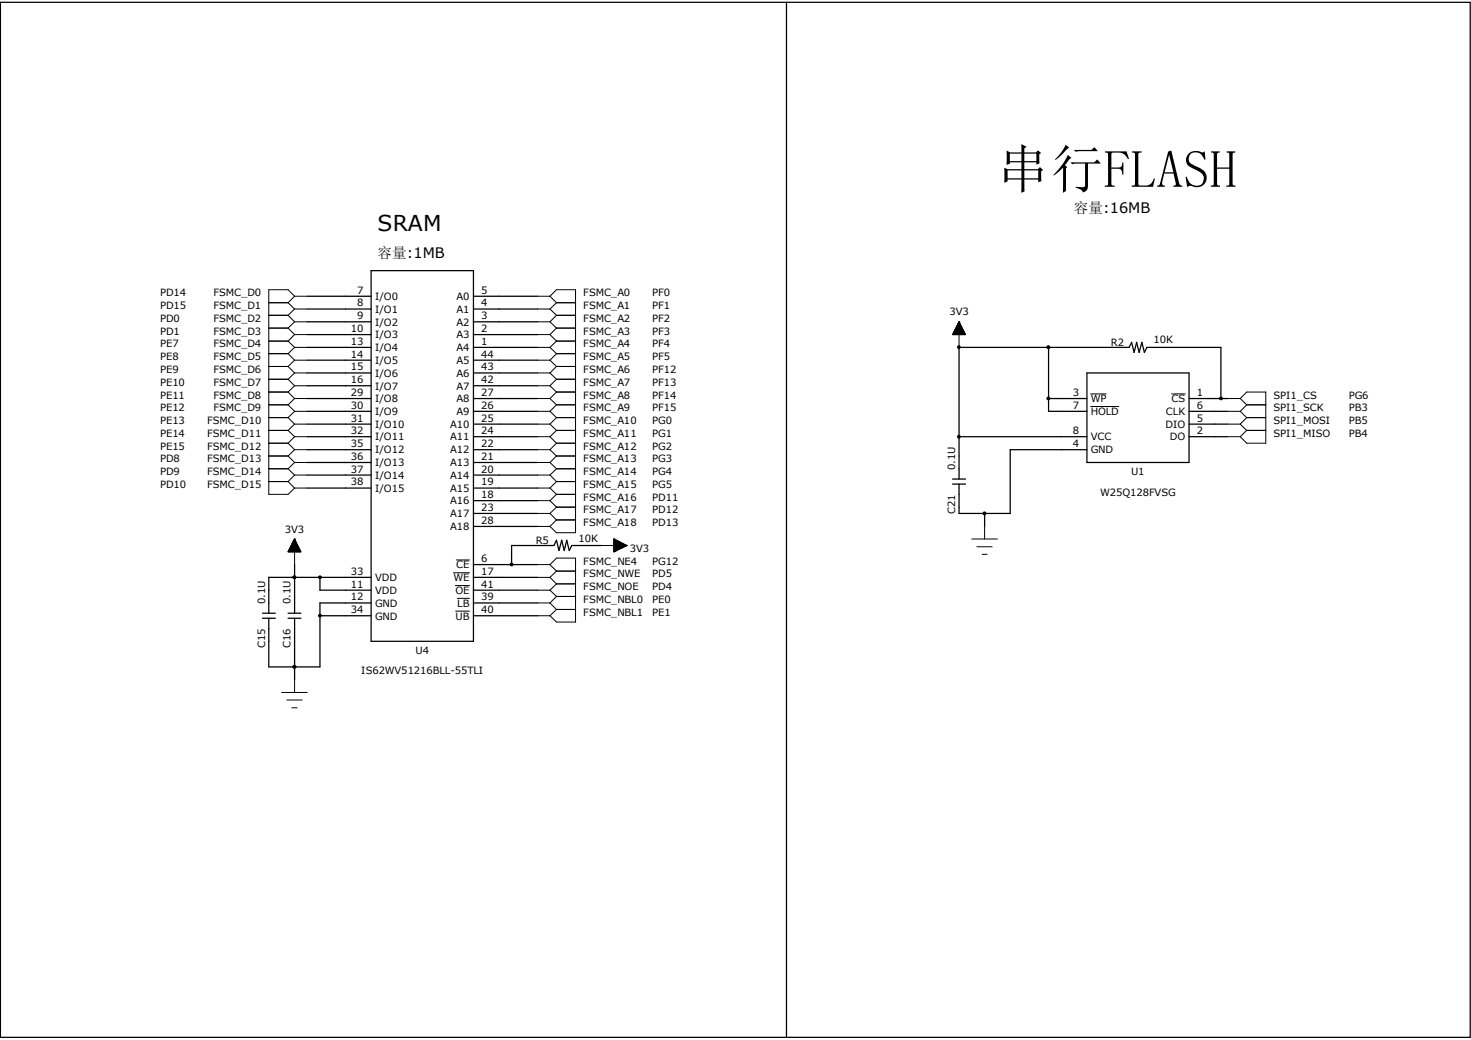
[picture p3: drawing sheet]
<svg xmlns="http://www.w3.org/2000/svg" width="297mm" height="210mm" viewBox="0 0 297 210" stroke-linecap="round" stroke-linejoin="round" font-family="sans-serif">
<g fill="none" stroke="#000" stroke-width=".25">
<path d="M.1 .5h296.7v209h-296.7zM158.8 .5v209M62 59.8h12.9M74.9 54.7h20.7v74.8h-20.7zM95.6 59.8h12.9M62 75.3h12.9M62 70.1h12.9M62 67.6h12.9M62 65h12.9M62 62.4h12.9M62 72.7h12.9M62 77.9h12.9"/>
<path d="M95.6 75.3h12.9M95.6 70.1h12.9M95.6 67.6h12.9M95.6 65h12.9M95.6 62.4h12.9M95.6 72.7h12.9M95.6 77.9h12.9M193.6 70.1h.1M193.6 70.1h34.4l.5-1 .5 2.1 .5-2.1 .5 2.1 .5-2.1 .6 2.1 .5-1.1h14.9v10.4M193.6 70.1v26.6M211.7 70.1v13h7.8M219.5 75.3h20.6v18.1h-20.6z"/>
<path d="M62 93.4h12.9M62 80.5h12.9M62 88.2h12.9M62 90.8h12.9M62 85.6h12.9M62 83.1h12.9M62 98.6h12.9M62 95.9h12.9M95.6 93.4h12.9M95.6 80.5h12.9M95.6 88.2h12.9M95.6 90.8h12.9"/>
<path d="M95.6 85.6h12.9M95.6 83.1h12.9M95.6 98.6h12.9M95.6 95.9h12.9M192.3 97.7h2.6M192.3 96.7h2.6M193.6 88.2h25.9M211.7 80.5h7.8M219.5 90.8h-15.5v12.9h-10.4v-6M240.1 80.5h7.7M240.1 88.2h7.7M240.1 85.6h7.7"/>
<path d="M240.1 83.1h7.7M59.5 116.6h.1M59.5 114v9.8M64.6 116.6v2.6h10.3M74.9 116.6h-20.6v7.2M95.6 114h12.9M95.6 119.2h12.9M95.6 116.6h12.9M95.6 101.1h12.9M95.6 103.7h12.9M95.6 106.3h12.9M121.4 110.2h-6l-.5 1-.5-2.1-.5 2.1-.5-2.1-.5 2.1-.5-2.1-.6 1.1h-8.5v3.8"/>
<path d="M198.8 103.7v2.6M53 124.8h2.6M53 123.8h2.6M58.2 124.8h2.5M58.2 123.8h2.5M59.5 134.7h.1M59.5 124.8v12.4M64.6 124.3h10.3M74.9 121.8h-10.3v12.9h-10.3v-9.9M95.6 121.8h12.9M95.6 124.3h12.9"/>
</g>
<g fill="none" stroke="#000" stroke-width=".2">
<path d="M59.5 59.8h2.5M59.5 59.8l-1.3-1.3h-3.9v41.3h3.9l1.3-1.2M59.5 59.8l-1.3 1.3M108.5 59.8h2.5M111 59.8l1.4-1.3h3.8v49.1h-3.8l-1.4-1.3M111 59.8l1.4 1.3M54.3 79.2h3.9M54.3 61.1h3.9M54.3 63.7h3.9M54.3 66.3h3.9M54.3 68.9h3.9M54.3 71.4h3.9"/>
<path d="M54.3 74h3.9M54.3 76.6h3.9M58.2 61.1l1.3 1.3M58.2 63.7l1.3 1.3M58.2 66.3l1.3 1.3M58.2 68.9l1.3 1.2M58.2 71.4l1.3 1.3M58.2 74l1.3 1.3M58.2 76.6l1.3 1.3M58.2 79.2l1.3 1.3M59.5 67.6h2.5M59.5 62.4h2.5"/>
<path d="M59.5 65h2.5M59.5 70.1h2.5M59.5 72.7h2.5M59.5 75.3h2.5M59.5 77.9h2.5M59.5 62.4l-1.3 1.3M59.5 65l-1.3 1.3M59.5 67.6l-1.3 1.3M59.5 70.1l-1.3 1.3M59.5 72.7l-1.3 1.3M59.5 75.3l-1.3 1.3M59.5 77.9l-1.3 1.3"/>
<path d="M108.5 67.6h2.5M108.5 62.4h2.5M108.5 65h2.5M108.5 70.1h2.5M108.5 72.7h2.5M108.5 75.3h2.5M108.5 77.9h2.5M111 62.4l1.4 1.3M111 65l1.4 1.3M111 67.6l1.4 1.3M111 70.1l1.4 1.3M111 72.7l1.4 1.3"/>
<path d="M111 75.3l1.4 1.3M111 77.9l1.4 1.3M112.4 79.2h3.8M112.4 61.1h3.8M112.4 63.7h3.8M112.4 61.1l-1.4 1.3M112.4 66.3h3.8M112.4 63.7l-1.4 1.3M112.4 68.9h3.8M112.4 66.3l-1.4 1.3M112.4 71.4h3.8M112.4 68.9l-1.4 1.2"/>
<path d="M112.4 74h3.8M112.4 71.4l-1.4 1.3M112.4 76.6h3.8M112.4 74l-1.4 1.3M112.4 76.6l-1.4 1.3M112.4 79.2l-1.4 1.3M192.4 67.5l2.5 .1M192.4 67.4v.2M192.4 67.4h2.4M192.5 67.3h2.3v.3M192.5 67.2v.4M192.5 67.1h2.2"/>
<path d="M192.6 67h2.1v.6M192.6 67v.6M192.7 66.9h1.9M192.7 66.8h1.9v.8M192.7 66.8v.8M192.7 66.7h1.8M192.8 66.6h1.6v1M192.8 66.6v1M192.8 66.5h1.6M192.9 66.4h1.5v1.2M192.9 66.4v1.2M193 66.3h1.3"/>
<path d="M193 66.2h1.2v1.4M193 66.1v1.5M193.1 66.1h1.1M193.1 66h1v1.6M193.1 65.9v1.7M193.2 65.9h.9M193.2 65.8h.9v1.8M193.2 65.7v1.9M193.3 65.7h.7M193.3 65.6h.6v2M193.3 65.5v2.1M193.4 65.5h.5"/>
<path d="M193.4 65.4h.4v2.2M193.4 65.3v2.3M193.5 65.3h.3M193.5 65.2h.2v2.4M193.5 65.1v2.5M193.6 65.1h.1M193.6 65h.1M193.6 65v5.1M193.6 65l1.3 2.6h-2.6zM220.2 79.5h3.2M236.6 79.5h2.7M54.3 81.7h3.9"/>
<path d="M54.3 84.3h3.9M54.3 86.9h3.9M54.3 89.5h3.9M54.3 97.2h3.9M54.3 92.1h3.9M54.3 94.7h3.9M58.2 81.7l1.3 1.4M58.2 84.3l1.3 1.3M58.2 86.9l1.3 1.3M58.2 89.5l1.3 1.3M58.2 92.1l1.3 1.3M58.2 94.7l1.3 1.2"/>
<path d="M58.2 97.2l1.3 1.4M59.5 80.5h2.5M59.5 83.1h2.5M59.5 85.6h2.5M59.5 88.2h2.5M59.5 98.6h2.5M59.5 90.8h2.5M59.5 93.4h2.5M59.5 95.9h2.5M59.5 80.5l-1.3 1.2M59.5 83.1l-1.3 1.2M59.5 85.6l-1.3 1.3"/>
<path d="M59.5 88.2l-1.3 1.3M59.5 90.8l-1.3 1.3M59.5 93.4l-1.3 1.3M59.5 95.9l-1.3 1.3M108.5 80.5h2.5M108.5 83.1h2.5M108.5 85.6h2.5M108.5 88.2h2.5M108.5 98.6h2.5M108.5 90.8h2.5M108.5 93.4h2.5M108.5 95.9h2.5"/>
<path d="M111 83.1l1.4 1.2M111 80.5l1.4 1.2M111 85.6l1.4 1.3M111 98.6l1.4 1.2M111 88.2l1.4 1.3M111 90.8l1.4 1.3M111 93.4l1.4 1.3M111 95.9l1.4 1.3M112.4 81.7h3.8M112.4 84.3h3.8M112.4 86.9h3.8M112.4 89.5h3.8"/>
<path d="M112.4 81.7l-1.4 1.4M112.4 84.3l-1.4 1.3M112.4 99.8h3.8M112.4 97.2h3.8M112.4 97.2l-1.4 1.4M112.4 86.9l-1.4 1.3M112.4 92.1h3.8M112.4 89.5l-1.4 1.3M112.4 94.7h3.8M112.4 92.1l-1.4 1.3M112.4 94.7l-1.4 1.2M112.4 99.8l-1.4 1.3"/>
<path d="M220.2 82.1h5.7M247.8 80.5h2.6M247.8 83.1h2.6M247.8 85.6h2.6M247.8 88.2h2.6M250.4 80.5l1.3 1.2M250.4 80.5l1.3-1.3h3.9v10.3h-3.9l-1.3-1.3M250.4 83.1l1.3 1.2M250.4 85.6l1.3 1.3M251.7 81.7h3.9M251.7 84.3h3.9M251.7 81.7l-1.3 1.4"/>
<path d="M251.7 86.9h3.9M251.7 84.3l-1.3 1.3M251.7 86.9l-1.3 1.3M58.2 111.3l2.5 .1M58.2 111.3v.1M58.3 111.3h2.3M58.3 111.1h2.3v.3M58.3 111v.4M58.4 111h2.1M58.4 111.4v-.5h2.1v.5M58.5 110.8h1.9M58.5 110.7h1.9v.7"/>
<path d="M58.5 110.7v.7M58.6 110.6h1.7M58.6 110.5h1.7v.9M58.6 110.4v1M58.7 110.4h1.5M58.7 110.3h1.5v1.1M58.7 110.2v1.2M58.8 110.2h1.3M58.8 110.1h1.3v1.3M58.8 110v1.4M58.9 110h1.1M58.9 109.9h1.1v1.5"/>
<path d="M58.9 109.8v1.6M59 109.8h.9M59 109.7h.9v1.7M59 109.6v1.8M59.1 109.6h.7M59.1 109.5h.7v1.9M59.2 109.3h.4v2.1M59.2 109.1v2.3M59.3 109.1h.3M59.4 109.1h.2v2.3M59.4 109v2.4M59.4 109h.1"/>
<path d="M59.5 108.8h.1M59.5 108.8v5.2M59.5 108.8l1.2 2.6h-2.5zM59.7 109.3h-.5l-.1 2.1M91.6 115.7h3.2M91.9 118.2h2.9M92.1 113.1h2.7M108.5 114h2.5M108.5 116.6h2.5M108.5 119.2h2.5M108.5 101.1h2.5M108.5 103.7h2.5"/>
<path d="M108.5 106.3h2.5M111 114l1.4 1.3M111 114l1.4-1.3h3.8v12.9h-3.8l-1.4-1.3M111 116.6l1.4 1.3M111 119.2l1.4 1.2M111 101.1l1.4 1.3M111 103.7l1.4 1.3M112.4 115.3h3.8M112.4 117.9h3.8M112.4 115.3l-1.4 1.3M112.4 117.9l-1.4 1.3M112.4 102.4h3.8"/>
<path d="M112.4 105h3.8M112.4 102.4l-1.4 1.3M112.4 105l-1.4 1.3M121.4 110.2h5.1M124 111.4h.1M124 108.8h.1M124 110.4h2.1M124 108.8v2.6M124 108.8l2.5 1.4M124 111.3h.2M124 111.3h.4M124 111.1h.6"/>
<path d="M124 111h.8M124 109.3h1l.1 1.6h-1.1M124 110.8h1.3M124 110.7h1.5M124 110.6h1.7M124 110.5h1.9M124 110.3h2.4M124 110.2h2.5M124 110.1l2.4 .1M124 110h2.2v.3M124 109.9h2v.5M124 109.8h1.8v.7"/>
<path d="M124 109.7h1.6v.9M124 109.6h1.4v1.1M124 109.5h1.2v1.3M124 109.3h.8v1.7M124 109.1h.6v2M124 109.1h.4v2.2M124 109h.2v2.3M124.1 108.9v2.5M124.2 109v2.3M124.5 109.1v2.1M124.7 109.2v1.8M124.9 109.3v1.7"/>
<path d="M125.1 109.4v1.5M125.3 109.5v1.2M125.5 109.6v1.1M125.7 109.7v.8M125.9 109.9v.5M126.1 109.9v.5M126.4 110v.2M126.5 110.2h.1M126.5 110.2l-2.5 1.2M196.2 108.8h5.2M197.2 110.4h3.1M198.3 111.9h1"/>
<path d="M198.8 106.3v2.5M56.9 139.8h5.1M59.5 137.2v2.6M92 123.4h2.8M92.3 120.8h2.5M108.5 121.8h2.5M108.5 124.3h2.5M111 121.8l1.4 1.3M112.4 120.4h3.8M112.4 123.1h3.8M112.4 120.4l-1.4 1.4M112.4 123.1l-1.4 1.2"/>
<path d="M57.9 141.4h3.1M58.9 142.9h1.1"/>
</g>
<g fill="#000" stroke="#000" stroke-width=".2">
<circle cx="193.6" cy="70.1" r=".29"/>
<circle cx="211.7" cy="70.1" r=".3"/>
<circle cx="193.6" cy="88.2" r=".29"/>
<circle cx="211.7" cy="80.5" r=".29"/>
<circle cx="246.5" cy="80.5" r=".29"/>
<circle cx="59.4" cy="116.6" r=".29"/>
<circle cx="64.6" cy="116.6" r=".29"/>
<circle cx="103.3" cy="114" r=".29"/>
<circle cx="198.8" cy="103.7" r=".29"/>
<circle cx="59.4" cy="134.6" r=".29"/>
<circle cx="64.6" cy="124.3" r=".29"/>
</g>
<text font-size="10.7" x="201.4" y="37.9">串行FLASH</text>
<text font-size="4.4" x="76.2" y="46.6">SRAM</text>
<g font-size="2.9">
<text x="216.8" y="43.1">容量:16MB</text>
<text x="76.2" y="52.1">容量:1MB</text>
</g>
<g font-size="2">
<text x="32.3" y="59.8">PD14</text>
<text x="43.1" y="59.8">FSMC_D0</text>
<text x="72.1" y="59.3">7</text>
<text x="97.2" y="59.3">5</text>
<text x="117.8" y="59.8">FSMC_A0</text>
<text x="131.7" y="59.8">PF0</text>
<text x="32.3" y="62.4">PD15</text>
<text x="32.3" y="65">PD0</text>
<text x="43.1" y="62.4">FSMC_D1</text>
<text x="43.1" y="65">FSMC_D2</text>
<text x="72.1" y="61.9">8</text>
<text x="72.1" y="64.5">9</text>
<text x="75.7" y="60.6">I/O0</text>
<text x="75.7" y="63.2">I/O1</text>
<text x="75.7" y="65.7">I/O2</text>
<text x="92.2" y="65.7">A2</text>
<text x="92.2" y="63.2">A1</text>
<text x="92.2" y="60.6">A0</text>
<text x="97.2" y="64.5">3</text>
<text x="97.2" y="61.9">4</text>
<text x="117.8" y="62.4">FSMC_A1</text>
<text x="117.8" y="65">FSMC_A2</text>
<text x="131.7" y="62.4">PF1</text>
<text x="131.7" y="65">PF2</text>
<text x="191.7" y="63.7">3V3</text>
<text x="32.3" y="67.6">PD1</text>
<text x="32.3" y="70.1">PE7</text>
<text x="43.1" y="67.6">FSMC_D3</text>
<text x="43.1" y="70.1">FSMC_D4</text>
<text x="70.8" y="67">10</text>
<text x="70.8" y="69.6">13</text>
<text x="75.7" y="68.3">I/O3</text>
<text x="75.7" y="70.9">I/O4</text>
<text x="92.2" y="70.9">A4</text>
<text x="92.2" y="68.3">A3</text>
<text x="97.2" y="69.6">1</text>
<text x="97.2" y="67">2</text>
<text x="117.8" y="67.6">FSMC_A3</text>
<text x="117.8" y="70.1">FSMC_A4</text>
<text x="131.7" y="67.6">PF3</text>
<text x="131.7" y="70.1">PF4</text>
<text x="224.3" y="69.9">R2</text>
<text x="232.9" y="69.3">10K</text>
<text x="32.3" y="72.7">PE8</text>
<text x="32.3" y="75.3">PE9</text>
<text x="32.3" y="77.9">PE10</text>
<text x="43.1" y="72.7">FSMC_D5</text>
<text x="43.1" y="75.3">FSMC_D6</text>
<text x="43.1" y="77.9">FSMC_D7</text>
<text x="70.8" y="72.2">14</text>
<text x="70.8" y="74.8">15</text>
<text x="70.8" y="77.4">16</text>
<text x="75.7" y="73.5">I/O5</text>
<text x="75.7" y="76.1">I/O6</text>
<text x="92.2" y="76.1">A6</text>
<text x="92.2" y="73.5">A5</text>
<text x="97.2" y="77.4">42</text>
<text x="97.2" y="74.8">43</text>
<text x="97.2" y="72.2">44</text>
<text x="117.8" y="72.7">FSMC_A5</text>
<text x="117.8" y="75.3">FSMC_A6</text>
<text x="117.8" y="77.9">FSMC_A7</text>
<text x="131.7" y="72.7">PF5</text>
<text x="131.7" y="75.3">PF12</text>
<text x="131.7" y="77.9">PF13</text>
<text x="32.3" y="80.5">PE11</text>
<text x="32.3" y="83.1">PE12</text>
<text x="43.1" y="80.5">FSMC_D8</text>
<text x="43.1" y="83.1">FSMC_D9</text>
<text x="70.8" y="79.9">29</text>
<text x="70.8" y="82.5">30</text>
<text x="75.7" y="78.7">I/O7</text>
<text x="75.7" y="81.2">I/O8</text>
<text x="75.7" y="83.8">I/O9</text>
<text x="92.2" y="83.8">A9</text>
<text x="92.2" y="81.2">A8</text>
<text x="92.2" y="78.7">A7</text>
<text x="97.2" y="82.5">26</text>
<text x="97.2" y="79.9">27</text>
<text x="117.8" y="83.1">FSMC_A9</text>
<text x="117.8" y="80.5">FSMC_A8</text>
<text x="131.7" y="80.5">PF14</text>
<text x="131.7" y="83.1">PF15</text>
<text x="216.6" y="79.9">3</text>
<text x="216.6" y="82.5">7</text>
<text x="220.2" y="81.2">WP</text>
<text x="220.2" y="83.8">HOLD</text>
<text x="235.4" y="83.8">CLK</text>
<text x="236.6" y="81.2">CS</text>
<text x="241.6" y="79.9">1</text>
<text x="241.6" y="82.5">6</text>
<text x="257.1" y="80.5">SPI1_CS</text>
<text x="257.1" y="83.1">SPI1_SCK</text>
<text x="272.3" y="80.5">PG6</text>
<text x="272.3" y="83.1">PB3</text>
<text x="32.3" y="85.6">PE13</text>
<text x="32.3" y="88.2">PE14</text>
<text x="41.8" y="85.6">FSMC_D10</text>
<text x="41.8" y="88.2">FSMC_D11</text>
<text x="70.8" y="85.1">31</text>
<text x="70.8" y="87.7">32</text>
<text x="75.7" y="86.4">I/O10</text>
<text x="75.7" y="88.9">I/O11</text>
<text x="90.9" y="88.9">A11</text>
<text x="90.9" y="86.4">A10</text>
<text x="97.2" y="87.7">24</text>
<text x="97.2" y="85.1">25</text>
<text x="117.8" y="85.6">FSMC_A10</text>
<text x="117.8" y="88.2">FSMC_A11</text>
<text x="131.7" y="85.6">PG0</text>
<text x="131.7" y="88.2">PG1</text>
<text x="216.6" y="87.7">8</text>
<text x="220.2" y="88.9">VCC</text>
<text x="235.3" y="86.4">DIO</text>
<text x="236.2" y="88.9">DO</text>
<text x="241.6" y="87.7">2</text>
<text x="241.6" y="85.1">5</text>
<text x="257.1" y="85.6">SPI1_MOSI</text>
<text x="257.1" y="88.2">SPI1_MISO</text>
<text x="272.3" y="85.6">PB5</text>
<text x="272.3" y="88.2">PB4</text>
<text x="32.3" y="93.4">PD8</text>
<text x="32.3" y="95.9">PD9</text>
<text x="32.3" y="90.8">PE15</text>
<text x="41.8" y="90.8">FSMC_D12</text>
<text x="41.8" y="93.4">FSMC_D13</text>
<text x="41.8" y="95.9">FSMC_D14</text>
<text x="70.8" y="90.3">35</text>
<text x="70.8" y="92.8">36</text>
<text x="70.8" y="95.4">37</text>
<text x="75.7" y="91.6">I/O12</text>
<text x="75.7" y="94.1">I/O13</text>
<text x="90.9" y="94.1">A13</text>
<text x="90.9" y="91.6">A12</text>
<text x="97.2" y="95.4">20</text>
<text x="97.2" y="92.8">21</text>
<text x="97.2" y="90.3">22</text>
<text x="117.8" y="90.8">FSMC_A12</text>
<text x="117.8" y="93.4">FSMC_A13</text>
<text x="117.8" y="95.9">FSMC_A14</text>
<text x="131.7" y="90.8">PG2</text>
<text x="131.7" y="93.4">PG3</text>
<text x="131.7" y="95.9">PG4</text>
<text x="192.8" y="94.9" transform="rotate(-90 192.8 94.9)">0.1U</text>
<text x="216.6" y="90.3">4</text>
<text x="220.2" y="91.6">GND</text>
<text x="228.4" y="95.9">U1</text>
<text x="32.3" y="98.5">PD10</text>
<text x="41.8" y="98.5">FSMC_D15</text>
<text x="70.8" y="98">38</text>
<text x="75.7" y="96.7">I/O14</text>
<text x="75.7" y="99.3">I/O15</text>
<text x="90.9" y="101.9">A16</text>
<text x="90.9" y="99.3">A15</text>
<text x="90.9" y="96.7">A14</text>
<text x="97.2" y="100.6">18</text>
<text x="97.2" y="98">19</text>
<text x="117.8" y="98.5">FSMC_A15</text>
<text x="117.8" y="101.1">FSMC_A16</text>
<text x="131.7" y="98.5">PG5</text>
<text x="131.7" y="101.1">PD11</text>
<text x="222.1" y="100.1">W25Q128FVSG</text>
<text x="57.5" y="107.6">3V3</text>
<text x="90.9" y="104.4">A17</text>
<text x="90.9" y="107.1">A18</text>
<text x="97.2" y="103.2">23</text>
<text x="97.2" y="105.7">28</text>
<text x="117.8" y="103.7">FSMC_A17</text>
<text x="117.8" y="106.3">FSMC_A18</text>
<text x="131.7" y="103.7">PD12</text>
<text x="131.7" y="106.3">PD13</text>
<text x="192.8" y="103.8" transform="rotate(-90 192.8 103.8)">C21</text>
<text x="97.2" y="113.5">6</text>
<text x="108.2" y="109.9">R5</text>
<text x="116.8" y="109.3">10K</text>
<text x="127.2" y="111.4">3V3</text>
<text x="70.8" y="118.7">11</text>
<text x="70.8" y="116.1">33</text>
<text x="75.7" y="119.9">VDD</text>
<text x="75.7" y="117.3">VDD</text>
<text x="91.6" y="117.3">WE</text>
<text x="91.9" y="119.9">OE</text>
<text x="92.1" y="114.8">CE</text>
<text x="97.2" y="116.1">17</text>
<text x="97.2" y="118.7">41</text>
<text x="117.8" y="114">FSMC_NE4</text>
<text x="117.8" y="116.6">FSMC_NWE</text>
<text x="117.8" y="119.2">FSMC_NOE</text>
<text x="131.7" y="114">PG12</text>
<text x="131.7" y="116.6">PD5</text>
<text x="131.7" y="119.2">PD4</text>
<text x="53.5" y="122" transform="rotate(-90 53.5 122)">0.1U</text>
<text x="58.6" y="122" transform="rotate(-90 58.6 122)">0.1U</text>
<text x="70.8" y="121.2">12</text>
<text x="70.8" y="123.8">34</text>
<text x="75.7" y="122.5">GND</text>
<text x="75.7" y="125.1">GND</text>
<text x="92" y="125.1">UB</text>
<text x="92.3" y="122.5">LB</text>
<text x="97.2" y="121.2">39</text>
<text x="97.2" y="123.8">40</text>
<text x="117.8" y="121.7">FSMC_NBL0</text>
<text x="117.8" y="124.3">FSMC_NBL1</text>
<text x="131.7" y="121.7">PE0</text>
<text x="131.7" y="124.3">PE1</text>
<text x="53.5" y="130.9" transform="rotate(-90 53.5 130.9)">C15</text>
<text x="58.6" y="130.9" transform="rotate(-90 58.6 130.9)">C16</text>
<text x="72.9" y="136.2">IS62WV51216BLL-55TLI</text>
<text x="83.9" y="132.1">U4</text>
</g>
</svg>
